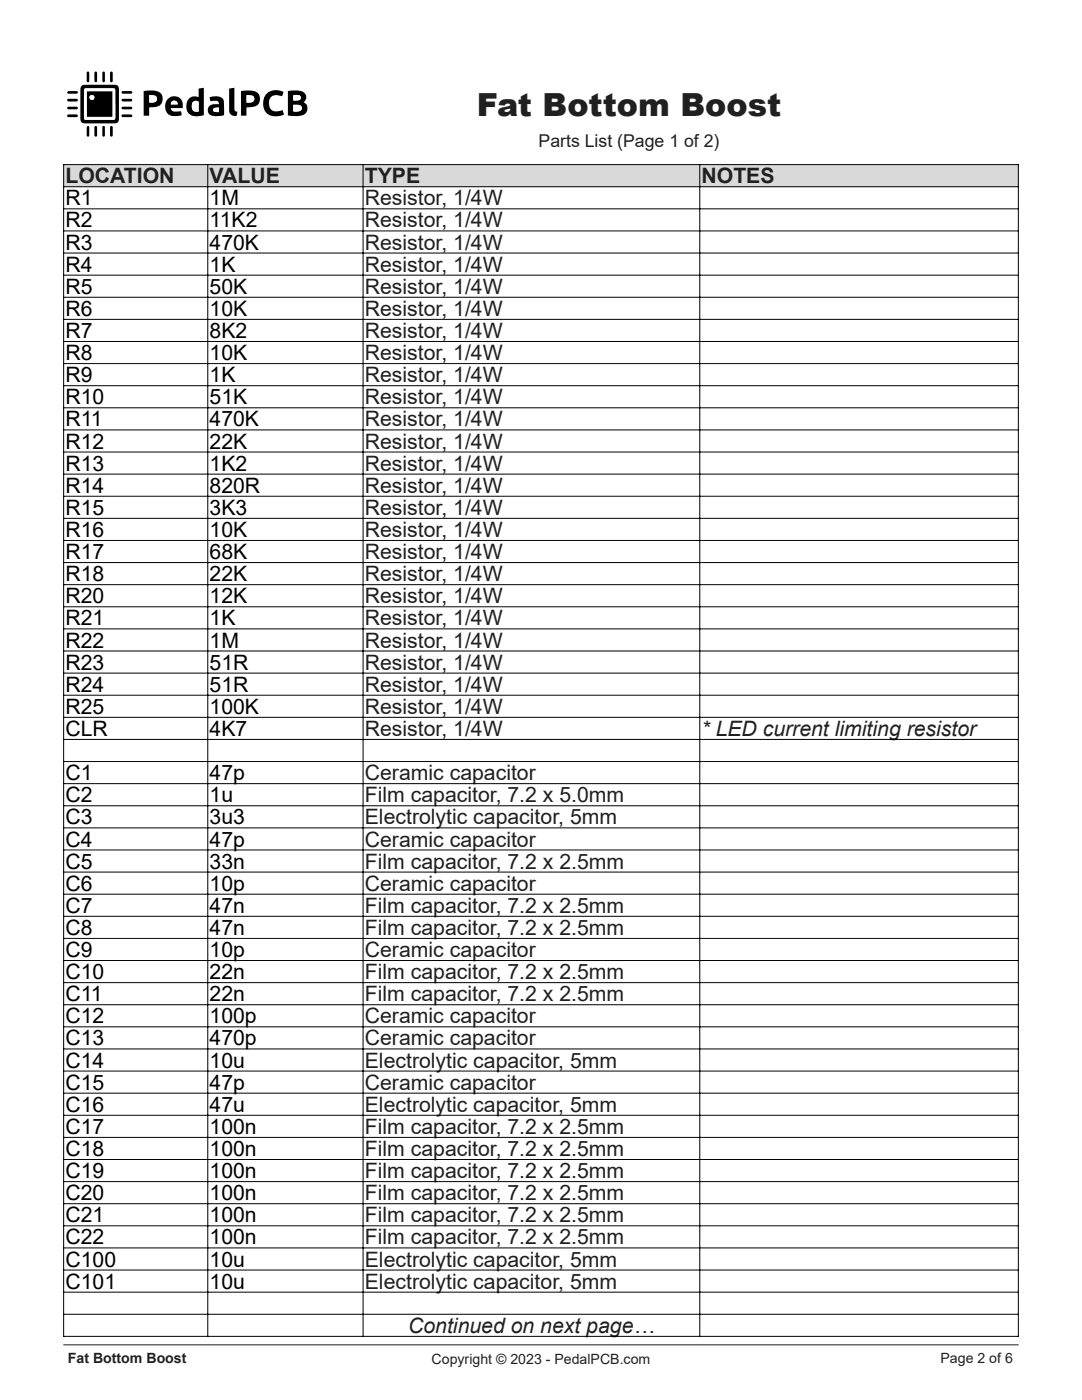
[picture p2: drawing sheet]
<svg xmlns="http://www.w3.org/2000/svg" width="216mm" height="279mm" viewBox="0 0 216 279" stroke-linecap="round" stroke-linejoin="round" font-family="sans-serif">
<path d="M12.7 268.4h190.5" fill="none" stroke="#231f20" stroke-width=".2"/>
<path d="M12.7 12.7v16.4h49.3v-16.4zM16.3 17.1a3.5 3.5 0 0 0-.3 2.2v3a3.4 3.4 0 0 0 .3 2.1 3.5 3.5 0 0 0 2.1 .2h3a3.5 3.5 0 0 0 2.1-.2l.2-.7v-5.4a.99 .99 0 0 0-.9-1.4h-4.4a3.5 3.5 0 0 0-2.1 .2zM57.4 18.2v4.8l1.6 .2a1.84 1.84 0 0 0 2.3-1.7 1.09 1.09 0 0 0-.7-1.1 1.31 1.31 0 0 0 .4-1.5 1.31 1.31 0 0 0-1.4-.8zM39.6 17.7v1.7a1.77 1.77 0 0 0-1.9 .3 1.77 1.77 0 0 0-.5 1.8 1.92 1.92 0 0 0 2.5 1.7l1-.2v-5.5zM28.7 18.2v4.9h1.1v-1.6l.2-.1a1.92 1.92 0 0 0 2.5-1.9 1.67 1.67 0 0 0-1.9-1.4zM48.1 18.2v4.9h1.1v-1.6a4.5 4.5 0 0 0 2.2-.6 1.7 1.7 0 0 0 .3-2 1.7 1.7 0 0 0-1.8-.8zM53.1 18.8a2.66 2.66 0 0 0-.3 3.2 2.66 2.66 0 0 0 3 1.2l.9-.4-.3-.8a1.79 1.79 0 0 1-2.6-.6l-.1-.3a1.58 1.58 0 0 1 .5-1.8 1.58 1.58 0 0 1 1.8-.1h.3l.3-.8a2.76 2.76 0 0 0-3.5 .4zM33.6 19.7a2.03 2.03 0 0 0-.4 2.5 2.03 2.03 0 0 0 2.4 .9l.6-.1-.1-.8-.9 .1a.86 .86 0 0 1-1.1-.7h2.4a1.78 1.78 0 0 0-.7-2.1 1.78 1.78 0 0 0-2.2 .2zM41.8 19.4l.2 .8 .8-.1a.64 .64 0 0 1 .9 .7 1.94 1.94 0 0 0-2.2 .8 1.21 1.21 0 0 0 1.4 1.6l1.8-.2v-2.2a1.44 1.44 0 0 0-2-1.6zM45.7 17.7v3.8a1.19 1.19 0 0 0 .3 1.3 1.19 1.19 0 0 0 1.2 .3l.2-.8a.59 .59 0 0 1-.6-.7v-4.1zM13.4 19.8v.3l.3 .2h1.5l.3-.3-.3-.3zM24.3 19.8v.3l.3 .2h1.5l.3-.3-.3-.3zM13.4 23v.3l.3 .1h1.5l.3-.3-.3-.3zM24.3 22.9v.4l.3 .1h1.5l.3-.3-.3-.3zM18.9 25.2l-.1 1.8 .3 .3 .2-.1 .1-.2v-1.5l-.1-.3zM18.9 14.3l-.1 1.8 .3 .3 .3-.3v-1.5l-.1-.3zM24.3 18.3v.3l.2 .1h1.6l.3-.3-.3-.2zM24.3 21.4v.3l.2 .1h1.6l.3-.3-.3-.2zM22.1 14.3l-.1 1.8 .2 .3 .3-.3v-1.5l-.1-.3zM22.1 25.2l-.1 1.8 .2 .3 .3-.3v-1.6l-.1-.2zM13.4 21.4v.3l.3 .1h1.5l.3-.2-.3-.3zM13.5 18.3l-.1 .3 .3 .1h1.5l.3-.3-.3-.2zM20.5 14.3l-.1 1.8 .3 .3 .2-.3v-1.5l-.1-.3zM17.4 25.2l-.1 1.8 .3 .3 .2-.3v-1.6l-.1-.2zM17.4 14.3l-.1 1.8 .3 .3 .2-.3v-1.5l-.1-.3zM20.5 25.2l-.1 1.8 .3 .3 .2-.3v-1.6l-.1-.2z" fill-rule="evenodd" fill="#fff"/>
<g fill="#000">
<path d="M13.5 18.3l1.7-.1 .3 .2-.3 .3h-1.5l-.3-.1z" fill-rule="evenodd"/>
<path d="M17.4 14.3h.3l.1 .3v1.5l-.2 .3-.3-.3z" fill-rule="evenodd"/>
<path d="M18.9 14.3h.4l.1 .3v1.5l-.3 .3-.3-.3z" fill-rule="evenodd"/>
<path d="M20.5 14.3h.3l.1 .3v1.5l-.2 .3-.3-.3z" fill-rule="evenodd"/>
<path d="M22.1 14.3h.3l.1 .3v1.5l-.3 .3-.2-.3z" fill-rule="evenodd"/>
<path d="M24.3 19.8l1.8-.1 .3 .3-.3 .3h-1.5l-.3-.2z" fill-rule="evenodd"/>
<path d="M24.3 18.3l1.8-.1 .3 .2-.3 .3h-1.6l-.2-.1z" fill-rule="evenodd"/>
<path d="M28.7 18.2l.2-.1a5.1 5.1 0 0 1 3 .4 1.71 1.71 0 0 1 .4 2 1.71 1.71 0 0 1-2 .9l-.5 .1v1.6h-1.1zM29.8 19v1.5a1.44 1.44 0 0 0 1.5-.5 .77 .77 0 0 0-.2-.8 .77 .77 0 0 0-.8-.2z" fill-rule="evenodd"/>
<path d="M39.6 17.7l1.1-.2v5.5a2.72 2.72 0 0 1-3.3-.7 2.21 2.21 0 0 1 1-3l1.2 .1zM38.5 20.3a1.19 1.19 0 0 0 .6 2h.5v-2a.78 .78 0 0 0-1.1 0z" fill-rule="evenodd"/>
<path d="M45.7 17.7l1.1-.2v4.1a.59 .59 0 0 0 .6 .7l-.2 .8a1.19 1.19 0 0 1-1.2-.3 1.19 1.19 0 0 1-.3-1.3z" fill-rule="evenodd"/>
<path d="M48.1 18.2l.2-.1a4.9 4.9 0 0 1 3.2 .5 1.7 1.7 0 0 1 .2 2 1.7 1.7 0 0 1-1.8 .8l-.7 .1v1.6h-1.1zM49.2 19v1.5a1.06 1.06 0 0 0 1.5-1 1.38 1.38 0 0 0-1.5-.5z" fill-rule="evenodd"/>
<path d="M57.4 18.2l1.7-.2a1.65 1.65 0 0 1 2 1.4l-.1 .4-.4 .6a1.41 1.41 0 0 1 .7 1.6 1.41 1.41 0 0 1-1.3 1.1l-1 .1-1.6-.2zM58.5 20.9v1.3l.7 .1a.74 .74 0 0 0 .9-.3 .74 .74 0 0 0 0-.9l-.6-.2zM58.6 19l-.1 .9a1.42 1.42 0 0 0 1.5-.2 .67 .67 0 0 0-.2-.7 .67 .67 0 0 0-.7-.1z" fill-rule="evenodd"/>
<path d="M13.4 21.4l1.8-.1 .3 .3-.3 .2h-1.5l-.3-.1z" fill-rule="evenodd"/>
<path d="M13.4 23l1.8-.2 .3 .3-.3 .3h-1.5l-.3-.1z" fill-rule="evenodd"/>
<path d="M13.4 19.8l1.8-.1 .3 .3-.3 .3h-1.5l-.3-.2z" fill-rule="evenodd"/>
<path d="M17.4 25.2h.3l.1 .2v1.6l-.2 .3-.3-.3z" fill-rule="evenodd"/>
<path d="M18.9 25.2h.4l.1 .3v1.5l-.1 .2-.2 .1-.3-.3z" fill-rule="evenodd"/>
<path d="M20.5 25.2h.3l.1 .2v1.6l-.2 .3-.3-.3z" fill-rule="evenodd"/>
<path d="M22.1 25.2h.3l.1 .2v1.6l-.3 .3-.2-.3z" fill-rule="evenodd"/>
<path d="M16.3 17.1a3.5 3.5 0 0 1 2.1-.2h3a3.6 3.6 0 0 1 2.1 .2l.2 .7v5.4a.99 .99 0 0 1-.9 1.4h-4.4a3.5 3.5 0 0 1-2.1-.2 3.4 3.4 0 0 1-.3-2.1v-3a3.5 3.5 0 0 1 .3-2.2zM16.9 17.7l-.1 .3v5.8l.4 .1h5.6l.2-.3v-5.8l-.4-.2z" fill-rule="evenodd"/>
<path d="M24.3 21.4l1.8-.1 .3 .2-.3 .3h-1.6l-.2-.1z" fill-rule="evenodd"/>
<path d="M24.3 22.9l1.8-.1 .3 .3-.3 .3h-1.5l-.3-.1z" fill-rule="evenodd"/>
<path d="M33.6 19.7a1.78 1.78 0 0 1 2.2-.2 1.78 1.78 0 0 1 .7 2.1h-2.4a1 1 0 0 0 1.4 .7l.6-.1 .1 .7a2.8 2.8 0 0 1-2.8-.3 2.32 2.32 0 0 1 .2-2.9zM34.2 20.3l-.1 .5h1.4a.7 .7 0 0 0-.5-.7 .7 .7 0 0 0-.8 .2z" fill-rule="evenodd"/>
<path d="M41.8 19.4a2.18 2.18 0 0 1 2.8 .6l.1 3a3.7 3.7 0 0 1-2.9-.2 1.24 1.24 0 0 1-.1-1.5 1.24 1.24 0 0 1 1.4-.5h.6a.74 .74 0 0 0-.4-.7 .74 .74 0 0 0-.8 0l-.5 .1zM42.6 21.6l-.1 .1a.41 .41 0 0 0 .3 .6l.9 .1v-.9z" fill-rule="evenodd"/>
<path d="M53.1 18.8a2.76 2.76 0 0 1 3.5-.4l-.3 .8h-.3a1.67 1.67 0 0 0-2.3 .7 1.67 1.67 0 0 0 .9 2.3h.7l1.1-.2 .3 .8a2.7 2.7 0 0 1-4.1-1.5v-1.3z" fill-rule="evenodd"/>
</g>
<g fill="#fff">
<path d="M16.9 17.7l5.7-.1 .4 .2v5.8l-.2 .3h-5.6l-.4-.1v-5.8zM17.3 18.2v5.1h5.1v-5.1z" fill-rule="evenodd"/>
<path d="M58.5 20.9h.7a.74 .74 0 0 1 .8 .2 .74 .74 0 0 1 .1 .9l-.5 .2h-1.1z" fill-rule="evenodd"/>
<path d="M58.6 19l.5-.1a.64 .64 0 0 1 .7 .2 .64 .64 0 0 1 .1 .8l-1.4 .1z" fill-rule="evenodd"/>
<path d="M38.5 20.3a.72 .72 0 0 1 1.1 .1v1.9a1.03 1.03 0 0 1-1.1-.2 1.03 1.03 0 0 1-.2-1.1z" fill-rule="evenodd"/>
<path d="M29.8 19h.5a.78 .78 0 0 1 1 .8 .78 .78 0 0 1-1.1 .7h-.4z" fill-rule="evenodd"/>
<path d="M49.2 19h.5a.79 .79 0 0 1 1 .8 .79 .79 0 0 1-1 .7h-.5z" fill-rule="evenodd"/>
<path d="M34.2 20.3a.7 .7 0 0 1 .8-.2 .7 .7 0 0 1 .5 .7h-1.4z" fill-rule="evenodd"/>
<path d="M42.6 21.6l1.1-.1v.9l-.9-.1a.42 .42 0 0 1-.3-.3 .42 .42 0 0 1 .1-.4z" fill-rule="evenodd"/>
</g>
<path d="M17.3 18.2v5.1h5.1v-5.1zM17.9 19.4a.49 .49 0 0 0 .9 0 .49 .49 0 0 0-.9 0z" fill-rule="evenodd" fill="#000"/>
<circle cx="18.3" cy="19.4" r=".49" fill="#fff"/>
<path d="M12.7 32.9h190.5v4.4h-190.5z" fill-rule="evenodd" fill="#d9d9d9"/>
<path d="M139.6 116.7v57.3h63.6v-57.3zM139.6 178.5v13.2h63.6v-13.2z" fill-rule="evenodd" fill="#fff"/>
<g fill="none" stroke="#000" stroke-width=".2">
<path d="M12.7 32.8v234M12.7 32.9h190.5M12.7 37.3h190.5M41.5 32.9v233.8M72.4 32.9v233.8M139.6 32.9v233.8M203.2 32.8v234M12.7 41.7h190.5M12.7 46.1h190.5M12.7 50.5h190.5M12.7 54.9h190.5M12.7 59.3h190.5"/>
<path d="M12.7 63.7h190.5M12.7 68.2h190.5M12.7 72.6h190.5M12.7 77h190.5M12.7 81.4h190.5M12.7 85.8h190.5M12.7 90.2h190.5M12.7 94.6h190.5M12.7 99h190.5M12.7 103.4h190.5M12.7 107.9h190.5M12.7 112.3h190.5"/>
<path d="M12.7 116.7h190.5M12.7 121.1h190.5M12.7 125.5h190.5M12.7 129.9h190.5M12.7 134.3h190.5M12.7 138.7h190.5M12.7 143.2h190.5M12.7 147.6h190.5M12.7 152h190.5M12.7 156.4h190.5M12.7 160.8h190.5M12.7 165.2h190.5"/>
<path d="M12.7 169.6h190.5M12.7 174h190.5M12.7 178.5h190.5M12.7 182.9h190.5M12.7 187.3h190.5M12.7 191.7h190.5M12.7 196.1h190.5M12.7 200.5h190.5M12.7 204.9h190.5M12.7 209.3h190.5M12.7 213.8h190.5M12.7 218.2h190.5"/>
<path d="M12.7 222.6h190.5M12.7 227h190.5M12.7 231.4h190.5M12.7 235.8h190.5M12.7 240.2h190.5M12.7 244.6h190.5M12.7 249.1h190.5M12.7 253.5h190.5M12.7 257.9h190.5M12.7 262.3h190.5M12.7 266.7h190.5"/>
</g>
<text font-size="6.3" fill="#231f20" x="95.1" y="23.1">Fat Bottom Boost</text>
<g font-size="4.2" fill="#231f20">
<text x="13.1" y="36.6">LOCATION</text>
<text x="41.8" y="36.6">VALUE</text>
<text x="72.8" y="36.6">TYPE</text>
<text x="72.8" y="41">Resistor, 1/4W</text>
<text x="140" y="36.6">NOTES</text>
<text x="72.8" y="45.4">Resistor, 1/4W</text>
<text x="72.8" y="49.8">Resistor, 1/4W</text>
<text x="72.8" y="54.2">Resistor, 1/4W</text>
<text x="72.8" y="58.6">Resistor, 1/4W</text>
<text x="72.8" y="63">Resistor, 1/4W</text>
<text x="72.8" y="67.5">Resistor, 1/4W</text>
<text x="72.8" y="71.9">Resistor, 1/4W</text>
<text x="72.8" y="76.3">Resistor, 1/4W</text>
<text x="72.8" y="80.7">Resistor, 1/4W</text>
<text x="72.8" y="85.1">Resistor, 1/4W</text>
<text x="72.8" y="89.5">Resistor, 1/4W</text>
<text x="72.8" y="93.9">Resistor, 1/4W</text>
<text x="72.8" y="98.3">Resistor, 1/4W</text>
<text x="72.8" y="102.8">Resistor, 1/4W</text>
<text x="72.8" y="107.2">Resistor, 1/4W</text>
<text x="72.8" y="111.6">Resistor, 1/4W</text>
<text x="72.8" y="116">Resistor, 1/4W</text>
<text x="72.8" y="120.4">Resistor, 1/4W</text>
<text x="72.8" y="124.8">Resistor, 1/4W</text>
<text x="72.8" y="129.2">Resistor, 1/4W</text>
<text x="72.8" y="133.6">Resistor, 1/4W</text>
<text x="72.8" y="138.1">Resistor, 1/4W</text>
<text x="72.8" y="142.5">Resistor, 1/4W</text>
<text x="72.8" y="146.9">Resistor, 1/4W</text>
<text x="140" y="146.9">* LED current limiting resistor</text>
<text x="72.8" y="155.7">Ceramic capacitor</text>
<text x="72.8" y="160.1">Film capacitor, 7.2 x 5.0mm</text>
<text x="72.8" y="164.5">Electrolytic capacitor, 5mm</text>
<text x="72.8" y="168.9">Ceramic capacitor</text>
<text x="72.8" y="173.4">Film capacitor, 7.2 x 2.5mm</text>
<text x="72.8" y="177.8">Ceramic capacitor</text>
<text x="72.8" y="182.2">Film capacitor, 7.2 x 2.5mm</text>
<text x="72.8" y="186.6">Film capacitor, 7.2 x 2.5mm</text>
<text x="72.8" y="191">Ceramic capacitor</text>
<text x="72.8" y="195.4">Film capacitor, 7.2 x 2.5mm</text>
<text x="72.8" y="199.8">Film capacitor, 7.2 x 2.5mm</text>
<text x="72.8" y="204.2">Ceramic capacitor</text>
<text x="72.8" y="208.7">Ceramic capacitor</text>
<text x="72.8" y="213.1">Electrolytic capacitor, 5mm</text>
<text x="72.8" y="217.5">Ceramic capacitor</text>
<text x="72.8" y="221.9">Electrolytic capacitor, 5mm</text>
<text x="72.8" y="226.3">Film capacitor, 7.2 x 2.5mm</text>
<text x="72.8" y="230.7">Film capacitor, 7.2 x 2.5mm</text>
<text x="72.8" y="235.1">Film capacitor, 7.2 x 2.5mm</text>
<text x="72.8" y="239.5">Film capacitor, 7.2 x 2.5mm</text>
<text x="72.8" y="243.9">Film capacitor, 7.2 x 2.5mm</text>
<text x="72.8" y="248.4">Film capacitor, 7.2 x 2.5mm</text>
<text x="72.8" y="252.8">Electrolytic capacitor, 5mm</text>
<text x="72.8" y="257.2">Electrolytic capacitor, 5mm</text>
<text x="81.4" y="266">Continued on next page…</text>
</g>
<g font-size="4.2">
<text x="13.1" y="41">R1</text>
<text x="41.8" y="41">1M</text>
<text x="13.1" y="45.4">R2</text>
<text x="41.8" y="45.4">11K2</text>
<text x="13.1" y="49.8">R3</text>
<text x="41.8" y="49.8">470K</text>
<text x="13.1" y="54.2">R4</text>
<text x="13.1" y="58.6">R5</text>
<text x="41.8" y="54.2">1K</text>
<text x="41.8" y="58.6">50K</text>
<text x="13.1" y="63">R6</text>
<text x="41.8" y="63">10K</text>
<text x="13.1" y="67.5">R7</text>
<text x="13.1" y="71.9">R8</text>
<text x="41.8" y="67.5">8K2</text>
<text x="41.8" y="71.9">10K</text>
<text x="13.1" y="76.3">R9</text>
<text x="41.8" y="76.3">1K</text>
<text x="13.1" y="80.7">R10</text>
<text x="41.8" y="80.7">51K</text>
<text x="13.1" y="85.1">R11</text>
<text x="13.1" y="89.5">R12</text>
<text x="41.8" y="85.1">470K</text>
<text x="41.8" y="89.5">22K</text>
<text x="13.1" y="93.9">R13</text>
<text x="41.8" y="93.9">1K2</text>
<text x="13.1" y="98.3">R14</text>
<text x="41.8" y="98.3">820R</text>
<text x="13.1" y="102.8">R15</text>
<text x="13.1" y="107.2">R16</text>
<text x="41.8" y="102.8">3K3</text>
<text x="41.8" y="107.2">10K</text>
<text x="13.1" y="111.6">R17</text>
<text x="41.8" y="111.6">68K</text>
<text x="13.1" y="116">R18</text>
<text x="41.8" y="116">22K</text>
<text x="13.1" y="120.4">R20</text>
<text x="13.1" y="124.8">R21</text>
<text x="41.8" y="120.4">12K</text>
<text x="41.8" y="124.8">1K</text>
<text x="13.1" y="129.2">R22</text>
<text x="41.8" y="129.2">1M</text>
<text x="13.1" y="133.6">R23</text>
<text x="41.8" y="133.6">51R</text>
<text x="13.1" y="138.1">R24</text>
<text x="13.1" y="142.5">R25</text>
<text x="41.8" y="138.1">51R</text>
<text x="41.8" y="142.5">100K</text>
<text x="13.1" y="146.9">CLR</text>
<text x="41.8" y="146.9">4K7</text>
<text x="13.1" y="155.7">C1</text>
<text x="41.8" y="155.7">47p</text>
<text x="13.1" y="160.1">C2</text>
<text x="41.8" y="160.1">1u</text>
<text x="13.1" y="164.5">C3</text>
<text x="41.8" y="164.5">3u3</text>
<text x="13.1" y="168.9">C4</text>
<text x="13.1" y="173.4">C5</text>
<text x="41.8" y="168.9">47p</text>
<text x="41.8" y="173.4">33n</text>
<text x="13.1" y="177.8">C6</text>
<text x="41.8" y="177.8">10p</text>
<text x="13.1" y="182.2">C7</text>
<text x="41.8" y="182.2">47n</text>
<text x="13.1" y="186.6">C8</text>
<text x="13.1" y="191">C9</text>
<text x="41.8" y="186.6">47n</text>
<text x="41.8" y="191">10p</text>
<text x="13.1" y="195.4">C10</text>
<text x="41.8" y="195.4">22n</text>
<text x="13.1" y="199.8">C11</text>
<text x="41.8" y="199.8">22n</text>
<text x="13.1" y="204.2">C12</text>
<text x="13.1" y="208.7">C13</text>
<text x="41.8" y="204.2">100p</text>
<text x="41.8" y="208.7">470p</text>
<text x="13.1" y="213.1">C14</text>
<text x="41.8" y="213.1">10u</text>
<text x="13.1" y="217.5">C15</text>
<text x="13.1" y="221.9">C16</text>
<text x="41.8" y="217.5">47p</text>
<text x="41.8" y="221.9">47u</text>
<text x="13.1" y="226.3">C17</text>
<text x="41.8" y="226.3">100n</text>
<text x="13.1" y="230.7">C18</text>
<text x="41.8" y="230.7">100n</text>
<text x="13.1" y="235.1">C19</text>
<text x="13.1" y="239.5">C20</text>
<text x="41.8" y="235.1">100n</text>
<text x="41.8" y="239.5">100n</text>
<text x="13.1" y="243.9">C21</text>
<text x="41.8" y="243.9">100n</text>
<text x="13.1" y="248.4">C22</text>
<text x="41.8" y="248.4">100n</text>
<text x="13.1" y="252.8">C100</text>
<text x="13.1" y="257.2">C101</text>
<text x="41.8" y="252.8">10u</text>
<text x="41.8" y="257.2">10u</text>
</g>
<text font-size="3.5" fill="#231f20" x="107.5" y="29.3">Parts List (Page 1 of 2)</text>
<g font-size="2.8" fill="#231f20">
<text x="13.5" y="272">Fat Bottom Boost</text>
<text x="86.1" y="272.2">Copyright © 2023 - PedalPCB.com</text>
<text x="187.7" y="272">Page 2 of 6</text>
</g>
</svg>
